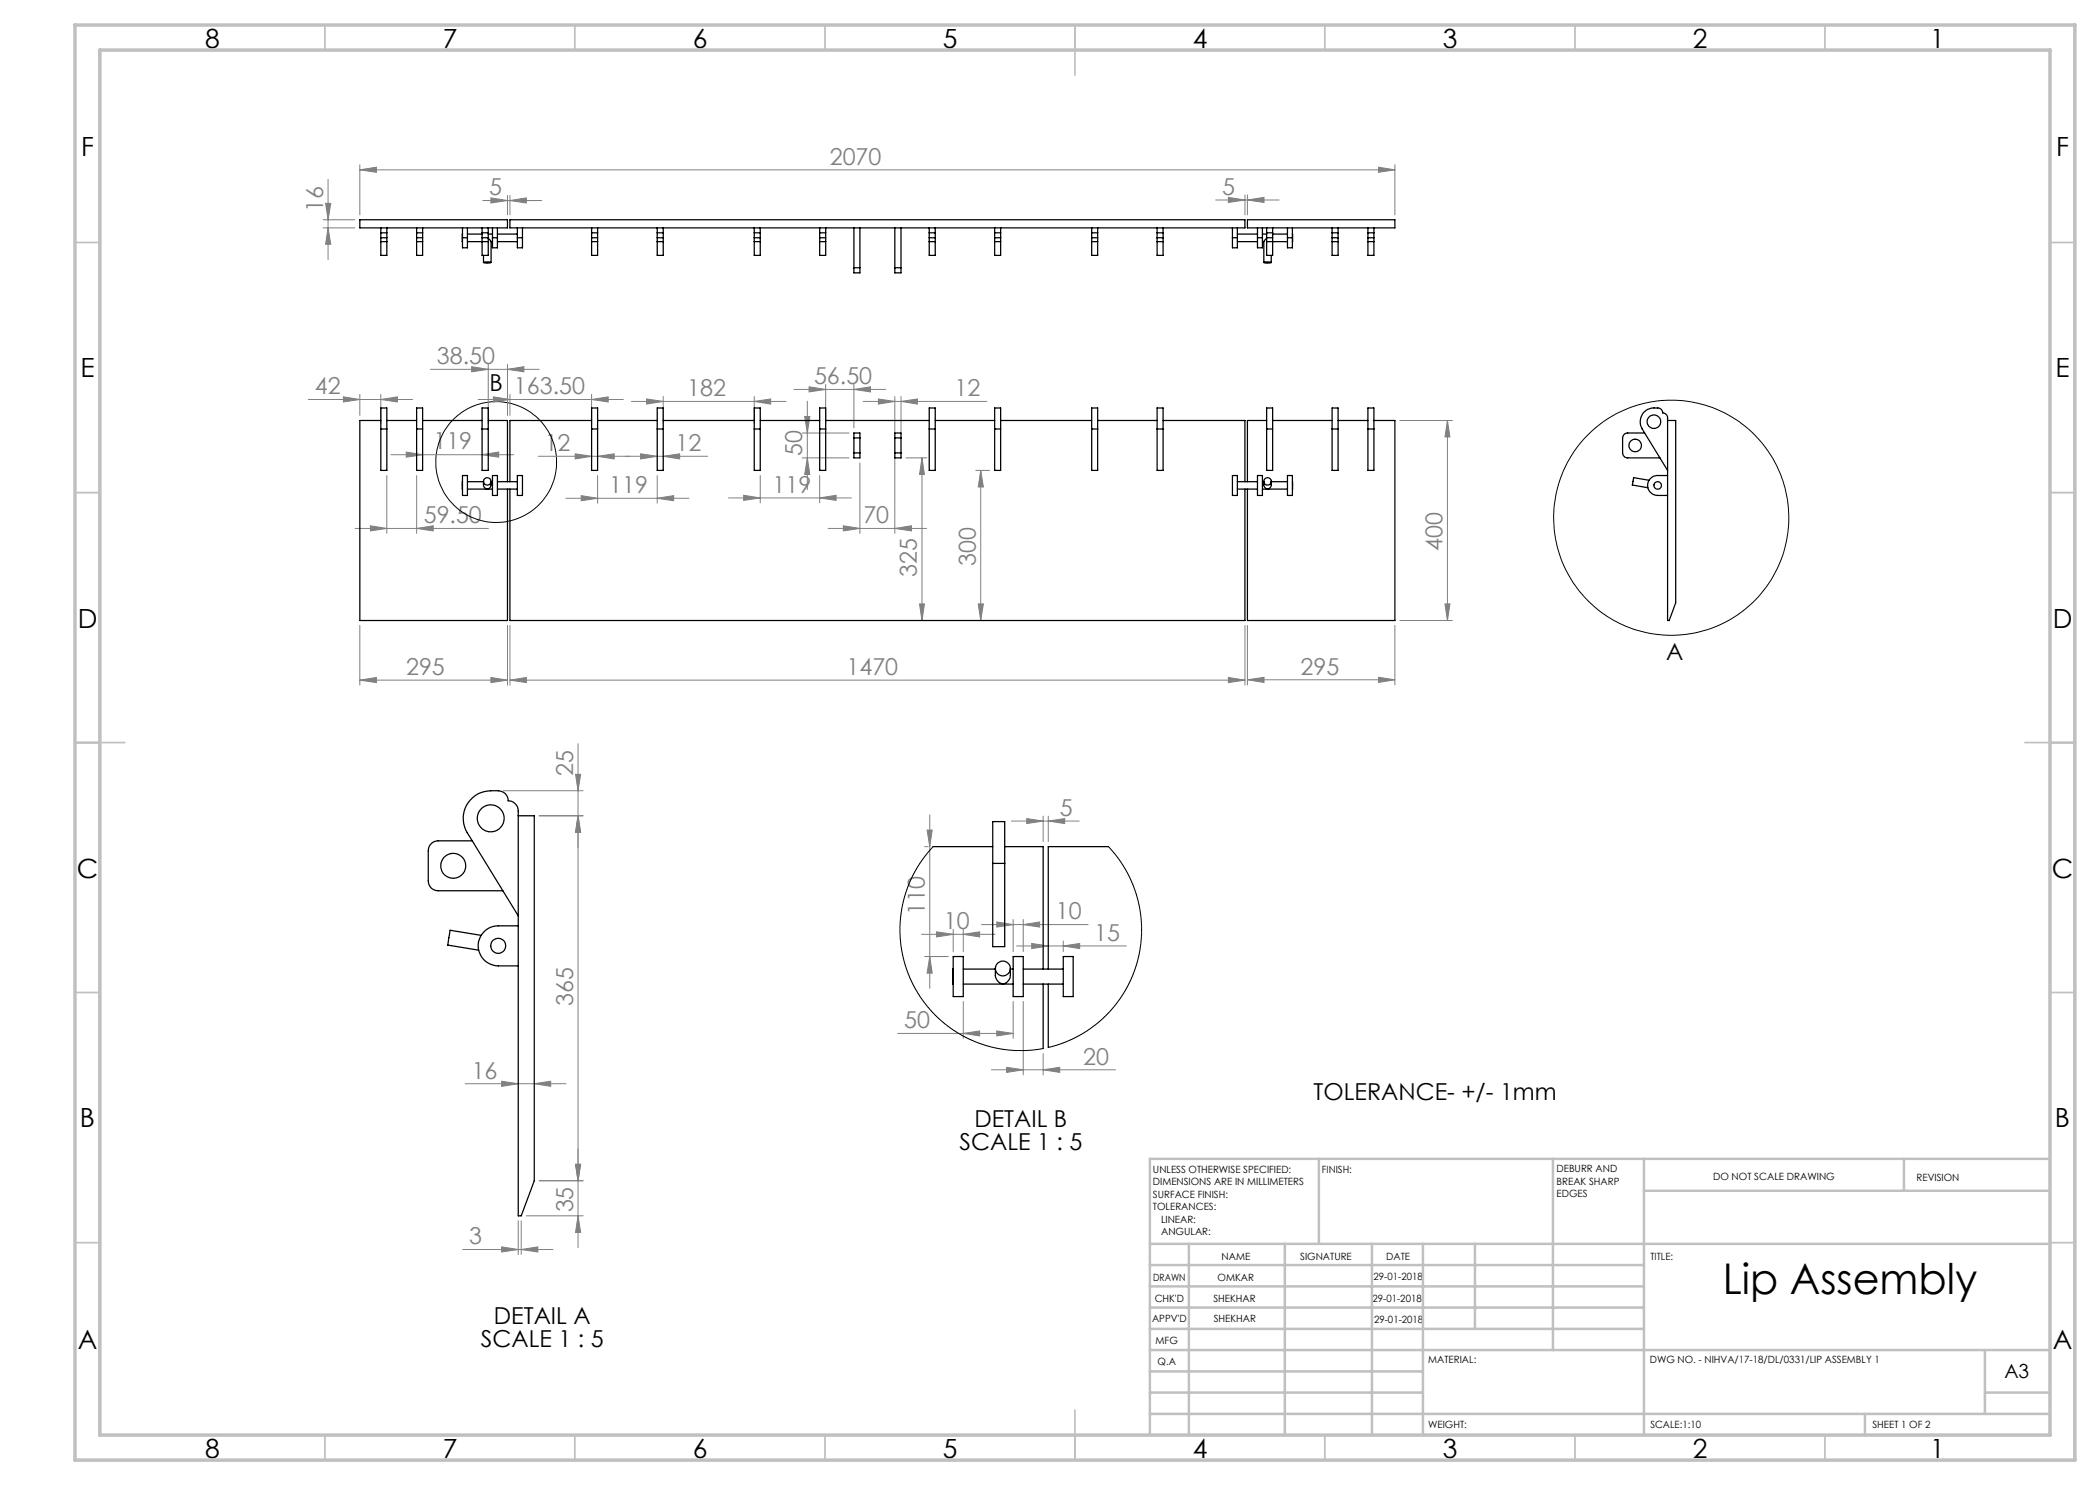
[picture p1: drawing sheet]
<svg xmlns="http://www.w3.org/2000/svg" width="420mm" height="297mm" viewBox="0 0 420 297" stroke-linecap="round" stroke-linejoin="round" font-family="sans-serif">
<g fill="none" stroke="#000" stroke-width=".2">
<circle cx="99.2" cy="92.4" r="12.1"/>
<circle cx="334.3" cy="103.6" r="23.5"/>
</g>
<g fill="none" stroke="#808080" stroke-width=".2">
<path d="M65.6 35.9v16M72 34l3.3-.6v1.1zM72 32.9v10.1M72 34h207M98.2 39.6l3.3 .5-3.3 .5zM101.5 39.1v3.9M102 39.1v3.9M245.7 39.5l3.3 .5-3.3 .5zM249 39v4M249.5 39v4M275.7 33.4l3.3 .6-3.3 .5zM279 32.9v10.1"/>
<path d="M64.6 44h6.4M64.6 45.6h6.4M65.1 40.7h1l-.5 3.3zM65.6 45.6l.5 3.3h-1zM96.6 40.1h11.7M102 40.1l3.3-.5v1zM243.1 40h12.7M249.5 40l3.3-.5v1zM61.7 79.9h20.8M68.7 79.4l3.3 .5-3.3 .5zM72 78.9v4.2M76.2 79.9l3.3-.5v1z"/>
<path d="M76.2 78.9v5.9M86.1 73.9h21.7M94.3 73.3l3.3 .6-3.3 .5zM95.6 79.9h29.1M97.6 72.9v11.9M98.7 79.4l3.3 .5-3.3 .5zM101.5 73.9l3.3-.6v1.1zM101.5 72.9v10.2M102 78.9v4.2M118.3 79.9l3.3-.5v1zM118.3 78.9v5.9M129.3 79.8l3.3 .5-3.3 .5z"/>
<path d="M132.6 79.3v5.5M150.8 79.3v5.5M158.8 77.9h18.3M161.8 77.4l3.3 .5-3.3 .5zM165.1 76.9v7.9M170.8 77.9l3.3-.5v1zM170.8 76.9v8.7M175.7 79.8l3.3 .5-3.3 .5zM179 79.3v7.3M180.2 79.3v7.3M77.4 95.1v11.6M78.2 90.9h24.6"/>
<path d="M81.2 90.4l3.3 .5-3.3 .5zM83.3 95.1v11.6M96.4 90.9l3.3-.5v1zM107.6 91.3h33.9M113.2 99.7h24.6M115 90.8l3.3 .5-3.3 .5zM116.2 99.1l3.3 .6-3.3 .5zM119.5 91.3l3.3-.5v1zM119.5 95.1v5.5M126.3 80.3h30.9M128.1 90.8l3.3 .5-3.3 .5zM131.4 99.7l3.3-.6v1.1z"/>
<path d="M131.4 95.1v5.5M132.6 91.3l3.3-.5v1zM145.7 99.6h24.6M148.7 99.1l3.3 .5-3.3 .5zM150.8 80.3l3.3-.5v1zM152 95.1v5.5M160.4 91.6h9.4M160.4 86.6h9.4M160.9 83.3h1.1l-.5 3.3zM161.5 80.3v17.6M161.5 91.6l.5 3.3h-1.1zM163.9 99.6l3.3-.5v1z"/>
<path d="M163.9 95.1v5.5M172 92.6v14.1M172.6 80.3h24.8M179 91.6v15.1M180.2 80.3l3.3-.5v1zM181.2 91.6h4.2M184.4 91.6l.5 3.3h-1zM184.4 91.6v32.5M195.2 94.1h2.7M196.1 94.1l.6 3.3h-1zM196.1 94.1v30M280 84.1h10.5"/>
<path d="M289.5 84.1l.5 3.3h-1zM289.5 84.1v40M71 105.7h26.7M74.1 105.2l3.3 .5-3.3 .5zM83.3 105.7l3.3-.5v1zM165.6 105.7h19.7M168.7 105.2l3.3 .5-3.3 .5zM179 105.7l3.3-.5v1zM72 136l3.3-.5v1zM72 125.1v11.9M72 136h29.5M98.2 135.5l3.3 .5-3.3 .5z"/>
<path d="M101.5 125.1v11.9M102 136l3.3-.5v1zM102 125.1v11.9M102 136h147M183.9 120.8h1l-.5 3.3zM195.7 120.8h1l-.6 3.3zM245.7 135.5l3.3 .5-3.3 .5zM249 125.1v11.9M249.5 136l3.3-.5v1zM249.5 125.1v11.9M249.5 136h29.5M275.7 135.5l3.3 .5-3.3 .5z"/>
<path d="M279 125.1v11.9M280 124.1h10.5M289 120.8h1l-.5 3.3zM100.6 158.1h16M115.1 154.9h1l-.5 3.2zM115.6 148.7v100.8M107.8 163.2h8.8M115.6 163.2l.5 3.3h-1zM184.9 169.3h.7M185.4 166h1l-.5 3.3zM185.9 163v34.7M202.3 164.2h13.5"/>
<path d="M205.4 163.7l3.2 .5-3.2 .5zM208.6 163.2v5.1M209.7 164.2l3.2-.5v1zM209.7 163.2v5.1M184.3 186.9h14.7M184.9 191.3h4.8M185.9 191.3l.5 3.3h-1zM187.3 186.4l3.3 .5-3.3 .5zM190.6 185.9v4.4M192.7 186.9l3.2-.5v1zM192.7 185.9v4.4M196.3 184.9h21.3"/>
<path d="M199.4 184.4l3.2 .5-3.2 .5zM202.6 183.9v6.4M203.3 189.2h22M204.6 184.9l3.3-.5v1zM204.6 183.9v6.4M206.3 188.7l3.4 .5-3.4 .5zM212.7 189.2l3.2-.5v1zM212.7 188.2v2.1M93 216.7h20.2M100.3 216.2l3.3 .5-3.3 .6zM106.9 216.7l3.2-.5v1.1zM179.5 206.7h23.1"/>
<path d="M192.7 206.7l3.2-.5v1zM192.7 200.3v7.4M198.3 214h24.8M199.4 206.2l3.2 .5-3.2 .5zM201.3 213.5l3.3 .5-3.3 .5zM202.6 200.3v7.4M204.6 200.3v14.7M208.6 214l3.3-.5v1zM208.6 210.7v4.3M107.8 236.1h8.8M115.1 232.9h1l-.5 3.2zM92.5 249.9h18.1"/>
<path d="M100.3 249.4l3.3 .5-3.3 .5zM103.6 244.2v6.7M104.2 249.9l3.4-.5v1zM104.2 244.2v6.7M105.2 243.2h11.4M115.6 243.2l.5 3.3h-1z"/>
</g>
<g fill="none" stroke="#c0c0c0" stroke-width=".35">
<path d="M65 5v5M115 5v5M165 5v5M215 5v10M265 5v5M315 5v5M365 5v5M15 48.5h5M410 48.5h5M15 98.5h5M410 98.5h5M15 148.5h10"/>
<path d="M405 148.5h10M15 198.5h5M410 198.5h5M15 248.5h5M410 248.5h5M65 287v5M115 287v5M165 287v5M215 282v10M265 287v5M315 287v5M365 287v5"/>
</g>
<g fill="none" stroke="#c0c0c0" stroke-width=".5">
<path d="M263.8 231.8v17M310.6 231.8v38.2M328.8 231.8v55.2M328.8 238.2h81.2M380.8 231.8v6.4M410 231.8h-180v55.2M230 248.8h180M230 257.3h98.8M230 253h98.8M237.8 248.8v38.2M257 248.8v38.2M274.4 248.8v38.2"/>
<path d="M284.6 248.8v38.2M295 248.8v17M230 265.8h98.8M230 261.5h98.8M230 278.5h54.6M230 274.3h54.6M230 270h180M397 278.5h13M397 270v12.8M230 282.8h180M373 282.8v4.2"/>
</g>
<path d="M15 5h400v287h-400zM20 10h390v277h-390z" fill="none" stroke="#c0c0c0" stroke-width=".7"/>
<g fill="#808080">
<path d="M204.6 184.9l3.3-.5v1zM199.4 184.4l3.2 .5-3.2 .5zM199.4 206.2l3.2 .5-3.2 .5zM192.7 206.7l3.2-.5v1zM192.7 186.9l3.2-.5v1zM187.3 186.4l3.3 .5-3.3 .5z"/>
<path d="M106.9 216.7l3.2-.5v1.1zM100.3 216.2l3.3 .5-3.3 .6z"/>
<path d="M72 34l3.3-.6v1.1zM275.7 33.4l3.3 .6-3.3 .5z"/>
<path d="M245.7 39.5l3.3 .5-3.3 .5zM249.5 40l3.3-.5v1z"/>
<path d="M168.7 105.2l3.3 .5-3.3 .5zM179 105.7l3.3-.5v1z"/>
<path d="M116.2 99.1l3.3 .6-3.3 .5zM131.4 99.7l3.3-.6v1.1zM129.3 79.8l3.3 .5-3.3 .5zM150.8 80.3l3.3-.5v1zM148.7 99.1l3.3 .5-3.3 .5zM163.9 99.6l3.3-.5v1zM161.8 77.4l3.3 .5-3.3 .5zM170.8 77.9l3.3-.5v1zM128.1 90.8l3.3 .5-3.3 .5zM132.6 91.3l3.3-.5v1zM81.2 90.4l3.3 .5-3.3 .5zM96.4 90.9l3.3-.5v1z"/>
<path d="M94.3 73.3l3.3 .6-3.3 .5zM101.5 73.9l3.3-.6v1.1zM201.3 213.5l3.3 .5-3.3 .5zM208.6 214l3.3-.5v1zM205.4 163.7l3.2 .5-3.2 .5zM209.7 164.2l3.2-.5v1z"/>
<path d="M98.7 79.4l3.3 .5-3.3 .5zM118.3 79.9l3.3-.5v1z"/>
<path d="M98.2 135.5l3.3 .5-3.3 .5zM72 136l3.3-.5v1zM275.7 135.5l3.3 .5-3.3 .5zM249.5 136l3.3-.5v1z"/>
<path d="M119.5 91.3l3.3-.5v1zM115 90.8l3.3 .5-3.3 .5zM83.3 105.7l3.3-.5v1zM74.1 105.2l3.3 .5-3.3 .5z"/>
<path d="M245.7 135.5l3.3 .5-3.3 .5zM102 136l3.3-.5v1zM76.2 79.9l3.3-.5v1zM68.7 79.4l3.3 .5-3.3 .5zM212.7 189.2l3.2-.5v1zM206.3 188.7l3.4 .5-3.4 .5z"/>
<path d="M115.6 243.2l.5 3.3h-1zM115.1 232.9h1l-.5 3.2zM115.6 163.2l.5 3.3h-1zM115.1 154.9h1l-.5 3.2z"/>
<path d="M65.1 40.7h1l-.5 3.3zM65.6 45.6l.5 3.3h-1z"/>
<path d="M115.1 232.9h1l-.5 3.2zM115.6 163.2l.5 3.3h-1z"/>
<path d="M161.5 91.6l.5 3.3h-1.1zM160.9 83.3h1.1l-.5 3.3z"/>
<path d="M185.9 191.3l.5 3.3h-1zM185.4 166h1l-.5 3.3z"/>
<path d="M289.5 84.1l.5 3.3h-1zM289 120.8h1l-.5 3.3zM196.1 94.1l.6 3.3h-1zM195.7 120.8h1l-.6 3.3zM184.4 91.6l.5 3.3h-1zM183.9 120.8h1l-.5 3.3z"/>
<path d="M175.7 79.8l3.3 .5-3.3 .5zM180.2 80.3l3.3-.5v1z"/>
<path d="M98.2 39.6l3.3 .5-3.3 .5zM102 40.1l3.3-.5v1z"/>
<path d="M100.3 249.4l3.3 .5-3.3 .5zM104.2 249.9l3.4-.5v1z"/>
</g>
<g fill="none" stroke="#000" stroke-width=".25">
<path d="M72 44h29.5v1.6h-29.5zM76.2 46.6v1M76.2 48.3v2.8h1.2v-2.8M76.2 45.6v1M76.2 47.6v.7M76.2 48.3h1.2M76.2 47.6h1.2M76.2 46.6h1.2M77.4 46.6v1M77.4 45.6v1M77.4 47.6v.7M83.3 46.6v1"/>
<path d="M83.3 48.3v2.8h1.2v-2.8M83.3 45.6v1M83.3 47.6v.7M83.3 48.3h1.2M83.3 47.6h1.2M83.3 46.6h1.2M84.5 46.6v1M84.5 45.6v1M84.5 47.6v.7M92.5 46.8v1.5M92.5 47.6v2h1v-2M92.5 47.6h1"/>
<path d="M92.5 45.6v2M93.5 46.8h2.9M93.5 48.3h4.1M93.5 45.6v2M96.4 46.6v1M96.4 47.6v3.5h1.2v-2.8M96.4 45.6v1M96.4 47.6h1.2M96.4 46.6h1.2M96.7 52.5l1.2-.1 .3 .1-.8 .1zM96.7 51.1v1.4M97.6 47.6l.6 .7v4.2"/>
<path d="M97.6 46.6v1M97.6 45.6v1M97.6 47.6v.7M97.6 46.8h.9M98.2 48.3h.3M98.5 47.6v2h1v-2M98.5 47.6h1M98.5 45.6v2M99.5 46.8h4M99.5 48.3h4M99.5 45.6v2M102 44h147v1.6h-147z"/>
<path d="M103.5 47.6v2h1v-2M103.5 47.6h1M103.5 45.6v2M104.5 45.6v2M118.3 46.6v1M118.3 48.3v2.8h1.2v-2.8M118.3 45.6v1M118.3 47.6v.7M118.3 48.3h1.2M118.3 47.6h1.2M118.3 46.6h1.2M119.5 46.6v1"/>
<path d="M119.5 45.6v1M119.5 47.6v.7M131.4 46.6v1M131.4 48.3v2.8h1.2v-2.8M131.4 45.6v1M131.4 47.6v.7M131.4 48.3h1.2M131.4 47.6h1.2M131.4 46.6h1.2M132.6 46.6v1M132.6 45.6v1M132.6 47.6v.7"/>
<path d="M150.8 46.6v1M150.8 48.3v2.8h1.2v-2.8M150.8 45.6v1M150.8 47.6v.7M150.8 48.3h1.2M150.8 47.6h1.2M150.8 46.6h1.2M152 46.6v1M152 45.6v1M152 47.6v.7M163.9 46.6v1M163.9 48.3v2.8h1.2v-2.8"/>
<path d="M163.9 45.6v1M163.9 47.6v.7M163.9 48.3h1.2M163.9 47.6h1.2M163.9 46.6h1.2M165.1 46.6v1M165.1 45.6v1M165.1 47.6v.7M170.8 53.5v1.1h1.2v-1.1M170.8 45.6v7.9M170.8 53.5h1.2M172 45.6v7.9"/>
<path d="M179 53.5v1.1h1.2v-1.1M179 45.6v7.9M179 53.5h1.2M180.2 45.6v7.9M185.8 46.6v1M185.8 48.3v2.8h1.2v-2.8M185.8 45.6v1M185.8 47.6v.7M185.8 48.3h1.2M185.8 47.6h1.2M185.8 46.6h1.2M187 46.6v1"/>
<path d="M187 45.6v1M187 47.6v.7M198.9 46.6v1M198.9 48.3v2.8h1.2v-2.8M198.9 45.6v1M198.9 47.6v.7M198.9 48.3h1.2M198.9 47.6h1.2M198.9 46.6h1.2M200.1 46.6v1M200.1 45.6v1M200.1 47.6v.7"/>
<path d="M218.3 46.6v1M218.3 48.3v2.8h1.2v-2.8M218.3 45.6v1M218.3 47.6v.7M218.3 48.3h1.2M218.3 47.6h1.2M218.3 46.6h1.2M219.5 46.6v1M219.5 45.6v1M219.5 47.6v.7M231.4 46.6v1M231.4 48.3v2.8h1.2v-2.8"/>
<path d="M231.4 45.6v1M231.4 47.6v.7M231.4 48.3h1.2M231.4 47.6h1.2M231.4 46.6h1.2M232.6 46.6v1M232.6 45.6v1M232.6 47.6v.7M246.5 47.6v2h1v-2M246.5 47.6h1M246.5 45.6v2M247.5 46.8h4"/>
<path d="M247.5 48.3h4M247.5 45.6v2M249.5 44h29.5v1.6h-29.5zM251.5 47.6v2h1v-2M251.5 47.6h1M251.5 45.6v2M252.5 46.8h.8M252.5 48.3h.3M252.5 45.6v2M252.8 52.5h1.4a1.8 1.8 0 0 1-1.4 0zM253.3 47.6l-.5 .7v4.2M253.3 46.6v1"/>
<path d="M253.3 45.6v1M253.3 47.6v.7M253.3 48.3h4.2M253.3 47.6h1.2M253.3 46.6h1.2M254.2 51.1v1.4M254.5 46.6v1M254.5 47.6v3.5h-1.2v-2.8M254.5 45.6v1M254.5 46.8h3M257.5 47.6v2h1v-2M257.5 47.6h1"/>
<path d="M257.5 45.6v2M258.5 46.8h.1M258.5 48.3h.1M258.5 45.6v2M258.5 46.8v1.5M266.4 46.6v1M266.4 48.3v2.8h1.2v-2.8M266.4 45.6v1M266.4 47.6v.7M266.4 48.3h1.2M266.4 47.6h1.2M266.4 46.6h1.2"/>
<path d="M267.6 46.6v1M267.6 45.6v1M267.6 47.6v.7M273.6 46.6v1M273.6 48.3v2.8h1.2v-2.8M273.6 45.6v1M273.6 47.6v.7M273.6 48.3h1.2M273.6 47.6h1.2M273.6 46.6h1.2M274.8 46.6v1M274.8 45.6v1"/>
<path d="M274.8 47.6v.7M76.2 85.8v-4.2h1.2v4.2M76.2 85.8h1.2M76.2 85.8v8.3h1.2v-8.3M76.2 84.1h-4.2v40h29.5v-26.3M77.4 84.1h5.9M83.3 85.8v-4.2h1.2v4.2M83.3 85.8h1.2M83.3 85.8v8.3h1.2v-8.3M84.5 84.1h11.9M92.5 96.3v1.5M92.5 95.1h1v4h-1z"/>
<path d="M93.5 96.3h3.2M93.5 97.8h5M96.4 85.8v-4.2h1.2v4.2M96.4 85.8h1.2M96.4 85.8v8.3h1.2v-8.3M96.7 96.3v.7a.76 .76 0 0 0 .8 .8 .76 .76 0 0 0 .7-.8v-.7M97.6 84.1h3.9v12.2M98.2 96.3h.3M98.5 95.1h1v4h-1zM99.5 96.3h4M99.5 97.8h4M102 97.8v26.3h147v-26.3"/>
<path d="M103.5 95.1h1v4h-1zM118.3 85.8v-4.2h1.2v4.2M118.3 85.8h1.2M118.3 85.8v8.3h1.2v-8.3M118.3 84.1h-16.3v12.2M119.5 84.1h11.9M131.4 85.8v-4.2h1.2v4.2M131.4 85.8h1.2M131.4 85.8v8.3h1.2v-8.3M132.6 84.1h18.2M150.8 85.8v-4.2h1.2v4.2M150.8 85.8h1.2"/>
<path d="M150.8 85.8v8.3h1.2v-8.3M152 84.1h11.9M163.9 85.8v-4.2h1.2v4.2M163.9 85.8h1.2M163.9 85.8v8.3h1.2v-8.3M165.1 84.1h20.7M170.8 87.6v-1h1.2v1M170.8 90.6v1h1.2v-1M170.8 87.6h1.2M170.8 90.6h1.2M170.8 87.6v3M172 87.6v3"/>
<path d="M179 87.6v-1h1.2v1M179 90.6v1h1.2v-1M179 87.6h1.2M179 90.6h1.2M179 87.6v3M180.2 87.6v3M185.8 85.8v-4.2h1.2v4.2M185.8 85.8h1.2M185.8 85.8v8.3h1.2v-8.3M187 84.1h11.9M198.9 85.8v-4.2h1.2v4.2M198.9 85.8h1.2"/>
<path d="M198.9 85.8v8.3h1.2v-8.3M200.1 84.1h18.2M218.3 85.8v-4.2h1.2v4.2M218.3 85.8h1.2M218.3 85.8v8.3h1.2v-8.3M219.5 84.1h11.9M231.4 85.8v-4.2h1.2v4.2M231.4 85.8h1.2M231.4 85.8v8.3h1.2v-8.3M232.6 84.1h16.4v12.2M246.5 95.1h1v4h-1zM247.5 96.3h4"/>
<path d="M247.5 97.8h4M251.5 95.1h1v4h-1zM252.5 96.3h.3M252.5 97.8h5M252.8 96.3v.7a.75 .75 0 0 0 .7 .8 .75 .75 0 0 0 .7-.8v-.7M253.3 85.8v-4.2h1.2v4.2M253.3 85.8h1.2M253.3 85.8v8.3h1.2v-8.3M253.3 84.1h-3.8v12.2M254.2 96.3h3.3M254.5 84.1h11.9M257.5 95.1h1v4h-1z"/>
<path d="M258.5 96.3h.1M258.5 97.8h.1M258.5 96.3v1.5M266.4 85.8v-4.2h1.2v4.2M266.4 85.8h1.2M266.4 85.8v8.3h1.2v-8.3M267.6 84.1h6M273.6 85.8v-4.2h1.2v4.2M273.6 85.8h1.2M273.6 85.8v8.3h1.2v-8.3M274.8 84.1h4.2v40h-29.5v-26.3M328.9 86.6h-3.4a1.02 1.02 0 0 0-1 1v3a1.02 1.02 0 0 0 1 1h6.5"/>
<path d="M329.8 96.1l-3.1-.6-.2 1.5 3.1 .5M333.5 95.1h-2a1.99 1.99 0 0 0-2 2 1.99 1.99 0 0 0 2 2h2M333.5 84.1h1.6v36.5l-1.3 3.5h-.3v-40.5a1.02 1.02 0 0 0-1-1 .96 .96 0 0 0-1-1 2.83 2.83 0 0 0-2.9 1.1 2.83 2.83 0 0 0-.2 3.1l5.1 8.3M94.4 168.2h-6.8a1.99 1.99 0 0 0-1.9 2v6a1.93 1.93 0 0 0 1.9 1.9h13M103.6 163.2h3.3v72.9l-2.7 7.1h-.6v-81a2.05 2.05 0 0 0-2-2 1.99 1.99 0 0 0-1.9-2.1 6.1 6.1 0 0 0-6 2.3 5.4 5.4 0 0 0-.2 6.1l10.1 16.7M186.6 169.3h11.9M198.5 172.7v-8.4h2.4v8.4M198.5 172.7h2.4M198.5 172.7v16.6h2.4v-16.6M200.9 169.3h7.7v24.5M221.7 169.3h-12v24.5M96.2 187.1l-6.2-1-.5 2.9 6.2 1"/>
<path d="M103.6 185.2h-3.9a4 4 0 0 0-4.1 4 4 4 0 0 0 4.1 4h3.9M190.6 193.8v3M190.6 191.3h2.1v8h-2.1zM192.7 196.8h9.9M192.7 193.8h6.4M199.1 193.7v1.4a1.69 1.69 0 0 0 1.7 1.6 1.89 1.89 0 0 0 1.3-1.6v-1.4M202.1 193.8h.5M202.6 191.3h2v8h-2zM204.6 196.8h8.1M204.6 193.8h8.1M208.6 196.8v12.9M209.7 196.8v12.7"/>
<path d="M212.7 191.3h1.9v8h-1.9z"/>
<circle cx="97.4" cy="96.3" r=".74"/>
<circle cx="253.5" cy="96.3" r=".74"/>
<circle cx="327" cy="89.1" r="1.25"/>
<circle cx="330.8" cy="84.3" r="1.35"/>
<circle cx="331.5" cy="97.1" r=".76"/>
<circle cx="90.6" cy="173.2" r="2.5"/>
<circle cx="98.1" cy="163.7" r="2.69"/>
<circle cx="99.6" cy="189.2" r="1.5"/>
<circle cx="200.6" cy="193.7" r="1.48"/>
</g>
<path d="M186.6 169.3l-2.5 3.1-1.7 3.1-1.4 3.5-.8 3.9-.2 3.9 .4 3.7 1 3.6 1.6 3.5 1.1 1.9 1.4 1.8 2.2 2.4 2.9 2.3 3.3 1.9 3.2 1.2 3.9 .8 4.4 .2 3.2-.4M221.7 169.3l2 2.5 1.8 2.7 1.3 3 .9 2.9 .5 3.1 .1 3.4-.2 2.6-.7 3.3-1.2 3.1-1.4 2.7-1.8 2.5-2 2.2-1.9 1.6-2.8 2-3.1 1.5-3.5 1.1" fill="none" stroke="#000" stroke-width=".2"/>
<text font-size="8.5" x="344.5" y="258.8">Lip Assembly</text>
<g font-size="5.3">
<text x="41" y="9.5">8</text>
<text x="88.5" y="9.5">7</text>
<text x="138.5" y="9.5">6</text>
<text x="188.5" y="9.5">5</text>
<text x="238.5" y="9.5">4</text>
<text x="288.5" y="9.5">3</text>
<text x="338.5" y="9.5">2</text>
<text x="386" y="9.5">1</text>
<text x="16.2" y="31.3">F</text>
<text x="411.2" y="31.3">F</text>
<text x="16.1" y="75.5">E</text>
<text x="411.1" y="75.5">E</text>
<text x="15.5" y="125.5">D</text>
<text x="410.5" y="125.5">D</text>
<text x="15.4" y="175.5">C</text>
<text x="410.4" y="175.5">C</text>
<text x="16" y="225.5">B</text>
<text x="411" y="225.5">B</text>
<text x="15.5" y="269.8">A</text>
<text x="410.5" y="269.8">A</text>
<text x="41" y="291.5">8</text>
<text x="88.5" y="291.5">7</text>
<text x="138.5" y="291.5">6</text>
<text x="188.5" y="291.5">5</text>
<text x="238.5" y="291.5">4</text>
<text x="288.5" y="291.5">3</text>
<text x="338.5" y="291.5">2</text>
<text x="386" y="291.5">1</text>
</g>
<g font-size="4.7" fill="#808080">
<text x="166" y="32.9">2070</text>
<text x="97.9" y="39.1">5</text>
<text x="244.4" y="39">5</text>
<text x="64.6" y="42.3" transform="rotate(-90 64.6 42.3)">16</text>
<text x="87.4" y="72.8">38.50</text>
<text x="162.8" y="76.8">56.50</text>
<text x="63" y="78.8">42</text>
<text x="102.8" y="78.9">163.50</text>
<text x="137.4" y="79.3">182</text>
<text x="190.9" y="79.3">12</text>
<text x="86.7" y="89.9">119</text>
<text x="108.9" y="90.2">12</text>
<text x="135.1" y="90.2">12</text>
<text x="160.5" y="91.1" transform="rotate(-90 160.5 91.1)">50</text>
<text x="121.8" y="98.6">119</text>
<text x="154.5" y="98.5">119</text>
<text x="84.7" y="104.6">59.50</text>
<text x="172.7" y="104.6">70</text>
<text x="195.2" y="113.2" transform="rotate(-90 195.2 113.2)">300</text>
<text x="288.5" y="110.3" transform="rotate(-90 288.5 110.3)">400</text>
<text x="183.4" y="115.4" transform="rotate(-90 183.4 115.4)">325</text>
<text x="81.2" y="135">295</text>
<text x="169.3" y="135">1470</text>
<text x="260.1" y="134.9">295</text>
<text x="114.6" y="155.2" transform="rotate(-90 114.6 155.2)">25</text>
<text x="212" y="163.2">5</text>
<text x="184.9" y="183" transform="rotate(-90 184.9 183)">110</text>
<text x="188.8" y="185.8">10</text>
<text x="211.2" y="183.9">10</text>
<text x="218.8" y="188.2">15</text>
<text x="114.6" y="201.2" transform="rotate(-90 114.6 201.2)">365</text>
<text x="180.8" y="205.7">50</text>
<text x="94.3" y="215.7">16</text>
<text x="216.6" y="212.9">20</text>
<text x="114.6" y="242.5" transform="rotate(-90 114.6 242.5)">35</text>
<text x="93.9" y="248.9">3</text>
</g>
<g font-size="4.7">
<text x="97.9" y="78.1">B</text>
<text x="333.2" y="132">A</text>
<text x="262.7" y="219.9">TOLERANCE- +/- 1mm</text>
<text x="194.9" y="225.4">DETAIL B</text>
<text x="191.9" y="230">SCALE 1 : 5</text>
<text x="96.2" y="269.3">SCALE 1 : 5</text>
<text x="98.8" y="264.8">DETAIL A</text>
</g>
<text font-size="3.9" x="400.9" y="275.5">A3</text>
<g font-size="2">
<text x="230.6" y="234.6">UNLESS OTHERWISE SPECIFIED:</text>
<text x="230.6" y="237.1">DIMENSIONS ARE IN MILLIMETERS</text>
<text x="230.6" y="239.6">SURFACE FINISH:</text>
<text x="264.4" y="234.6">FINISH:</text>
<text x="311.3" y="234.5">DEBURR AND</text>
<text x="311.3" y="237">BREAK SHARP</text>
<text x="311.3" y="239.5">EDGES</text>
<text x="342.6" y="236">DO NOT SCALE DRAWING</text>
<text x="383.3" y="236.2">REVISION</text>
<text x="230.6" y="242.1">TOLERANCES:</text>
<text x="232.2" y="244.6">LINEAR:</text>
<text x="232.2" y="247.1">ANGULAR:</text>
<text x="244.3" y="252">NAME</text>
<text x="260" y="251.9">SIGNATURE</text>
<text x="277.2" y="251.9">DATE</text>
<text x="330.1" y="251.9">TITLE:</text>
<text x="230.6" y="256.1">DRAWN</text>
<text x="243.5" y="256.1">OMKAR</text>
<text x="274.7" y="255.9">29-01-2018</text>
<text x="230.9" y="260.3">CHK'D</text>
<text x="242.7" y="260.3">SHEKHAR</text>
<text x="274.5" y="260.3">29-01-2018</text>
<text x="230.4" y="264.4">APPV'D</text>
<text x="231.1" y="268.8">MFG</text>
<text x="242.8" y="264.4">SHEKHAR</text>
<text x="274.8" y="264.6">29-01-2018</text>
<text x="231.5" y="273">Q.A</text>
<text x="285.6" y="272.5">MATERIAL:</text>
<text x="330" y="272.5">DWG NO. - NIHVA/17-18/DL/0331/LIP ASSEMBLY 1</text>
<text x="285.6" y="285.5">WEIGHT:</text>
<text x="330.1" y="285.6">SCALE:1:10</text>
<text x="374.5" y="285.6">SHEET 1 OF 2</text>
</g>
</svg>
